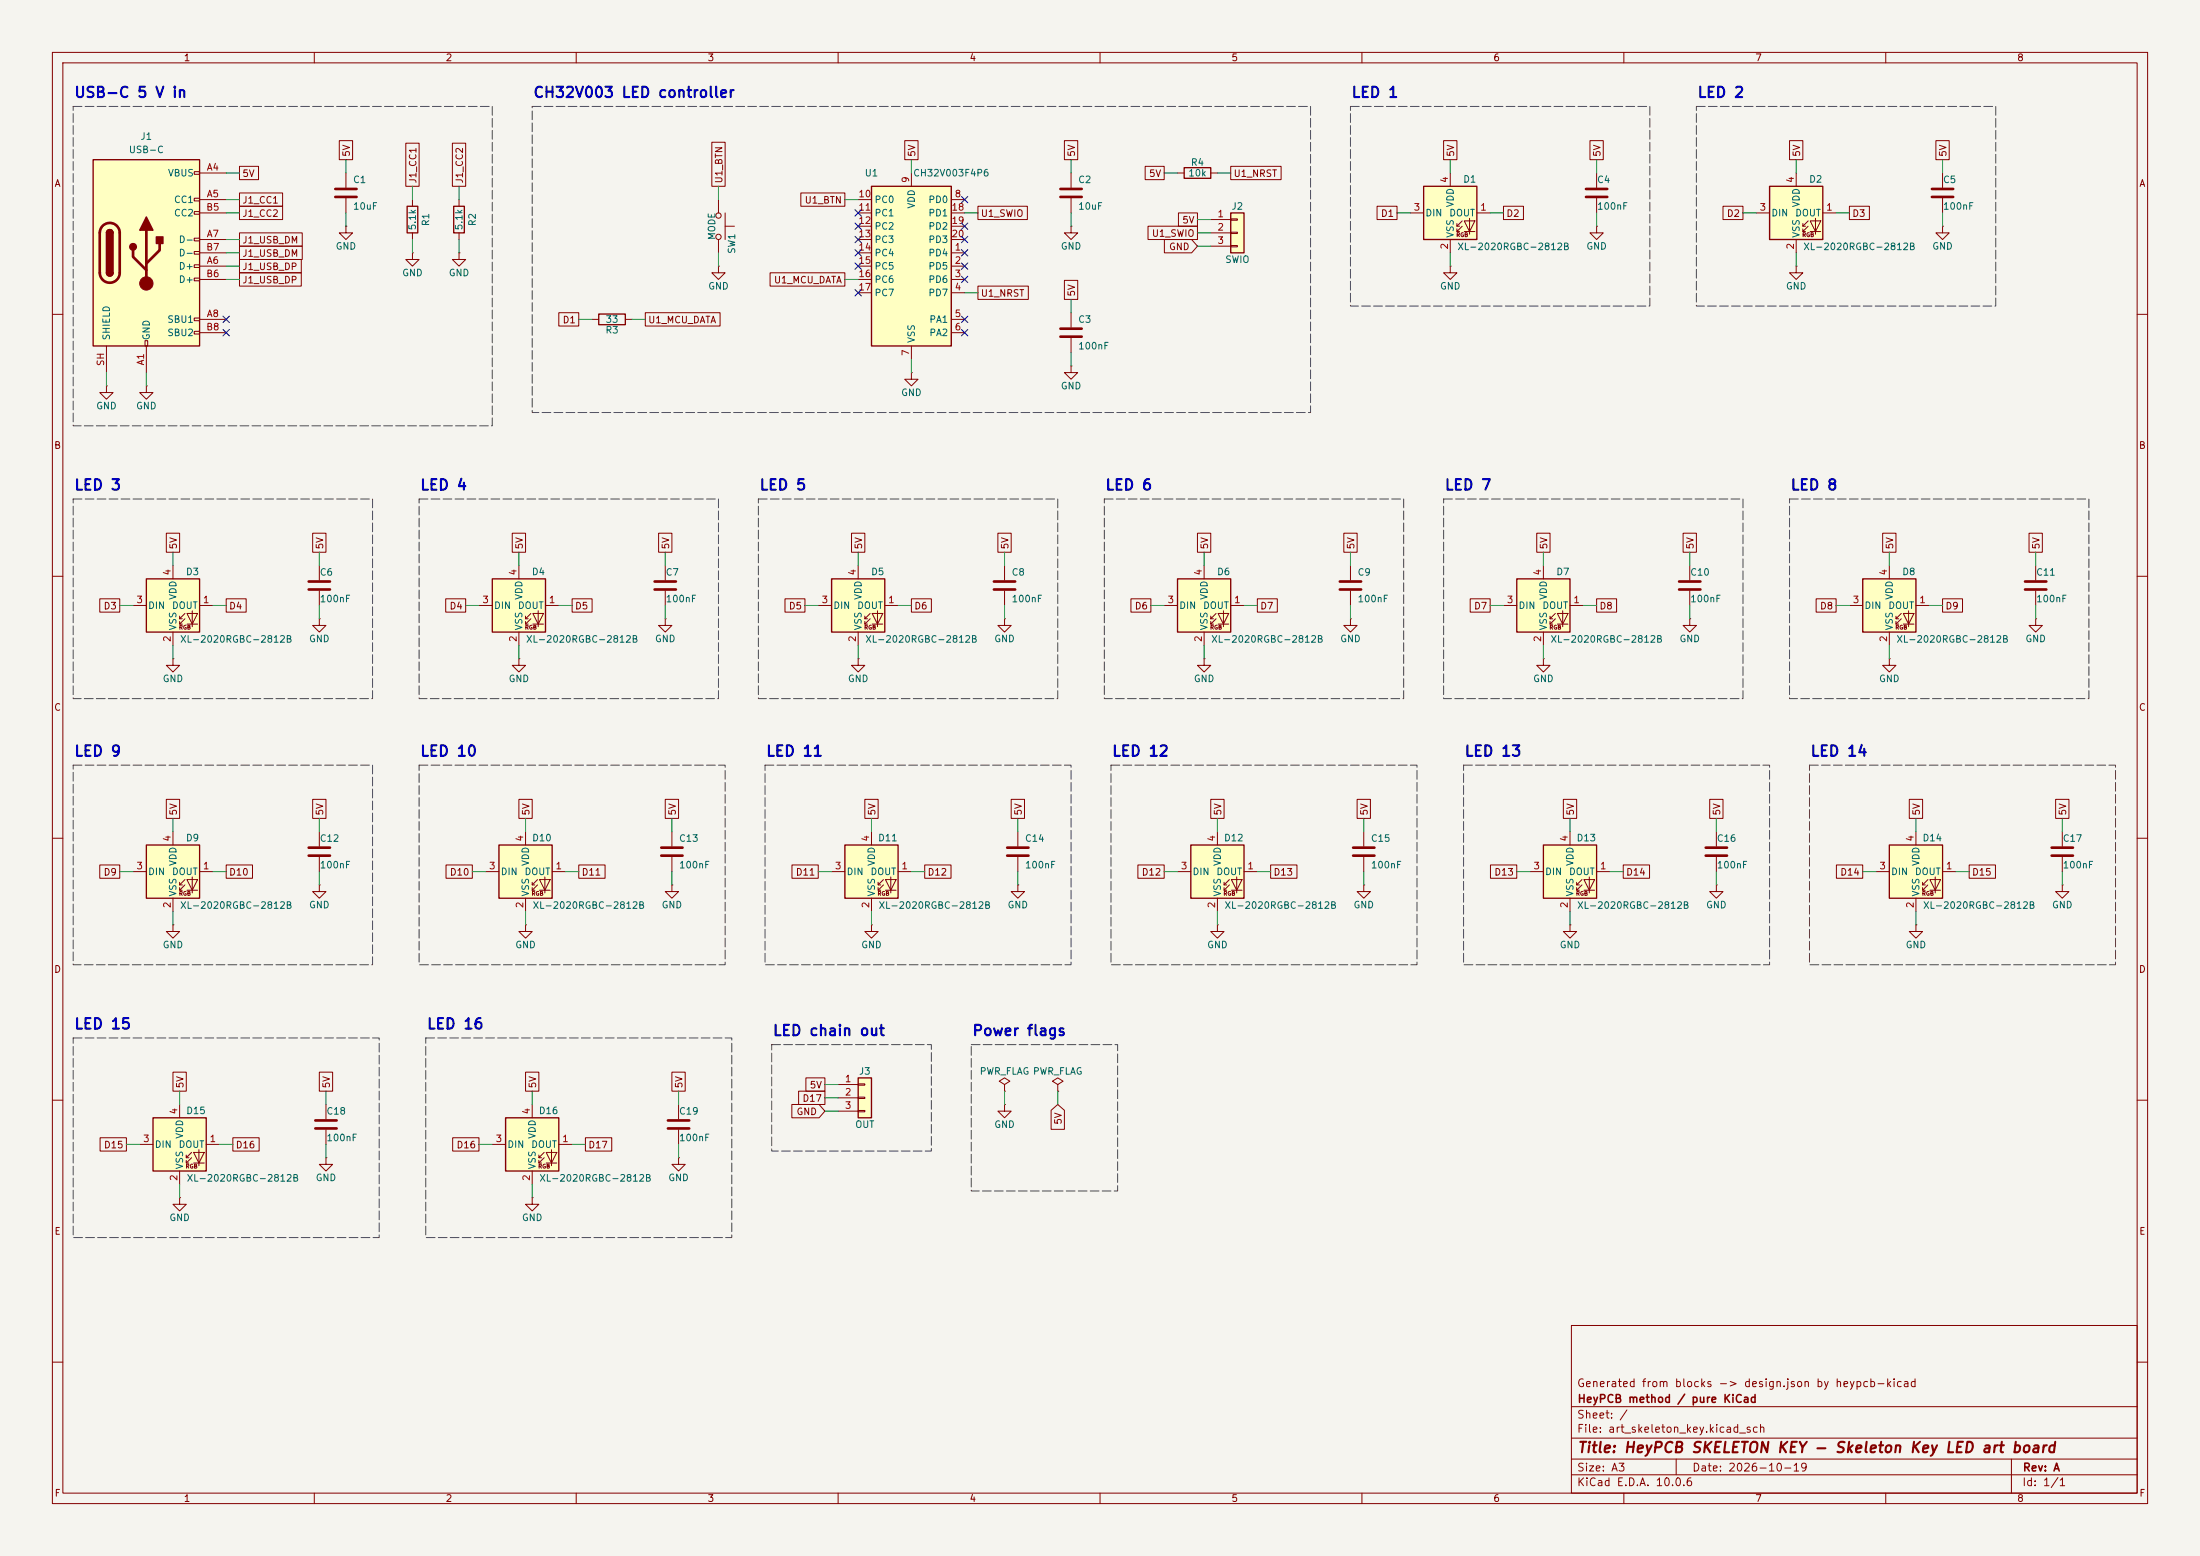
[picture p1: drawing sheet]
<svg xmlns="http://www.w3.org/2000/svg" width="420mm" height="297mm" viewBox="0 0 420 297" stroke-linecap="round" stroke-linejoin="round" font-family="sans-serif">
<path d="M0 0h420v297h-420z" fill="#f5f4ef" stroke="#f5f4ef" stroke-width=".19"/>
<g fill="none" stroke="#840000" stroke-width=".19">
<path d="M10 10h400v277h-400zM12 12h396v273h-396zM60 10v2M110 10v2M160 10v2M210 10v2M260 10v2M310 10v2M360 10v2M10 60h2M408 60h2M10 110h2"/>
<path d="M408 110h2M10 160h2M408 160h2M10 210h2M129.5 210.8v2.8M129.5 215.6v2.8M408 210h2M300 253h108v32h-108zM10 260h2M300 278.5h108M300 274.5h108M300 268.5h108"/>
<path d="M320 278.5v3M384 278.5v6.5M408 260h2M60 285v2M110 285v2M160 285v2M210 285v2M260 285v2M300 281.5h108M310 285v2M360 285v2"/>
</g>
<path d="M127.5 213.9h4.1M127.5 215.4h4.1" fill="none" stroke="#840000" stroke-width=".51"/>
<path d="M161.3 161.3h10.1v10.2h-10.1z" fill="#ffffc2"/>
<g fill="none" stroke="#840000" stroke-width=".19">
<path d="M166.4 158.8v2.5M158.7 166.4h2.6M166.4 171.5v2.5M167.6 168.9h.5M167.6 169.9h.5M168.7 167.9l-1.1 1v-.5M168.7 168.9l-1.1 1v-.5M169 167.9h2.1l-1 2zM169 169.9h2.1M170.1 167.4v3M171.4 166.4h2.6M194.3 168.9v1.3h1.3l-1.3 1.3-1.3-1.3h1.3"/>
<path d="M194.3 168.9h.1"/>
</g>
<path d="M161.3 161.3h10.1v10.2h-10.1z" fill="none" stroke="#840000" stroke-width=".25"/>
<path d="M227.3 161.3h10.2v10.2h-10.2z" fill="#ffffc2"/>
<path d="M232.4 158.8v2.5M224.8 166.4h2.5M232.4 171.5v2.5M233.7 168.9h.5M233.7 169.9h.5M234.7 167.9l-1 1v-.5M234.7 168.9l-1 1v-.5M235.1 167.9h2l-1 2zM235.1 169.9h2M236.1 167.4v3M237.5 166.4h2.5" fill="none" stroke="#840000" stroke-width=".19"/>
<path d="M227.3 161.3h10.2v10.2h-10.2z" fill="none" stroke="#840000" stroke-width=".25"/>
<path d="M29.2 213.4h10.2v10.1h-10.2z" fill="#ffffc2"/>
<path d="M26.7 218.4h2.5M34.3 210.8v2.6M36.6 220l-1 1v-.5M37 220h2l-1 2zM38 219.5v3M39.4 218.4h2.5M34.3 223.5v2.6M35.6 221h.5M35.6 222h.5M36.6 221l-1 1v-.5M37 222h2" fill="none" stroke="#840000" stroke-width=".19"/>
<path d="M29.2 213.4h10.2v10.1h-10.2z" fill="none" stroke="#840000" stroke-width=".25"/>
<path d="M166.4 35.6h15.2v30.4h-15.2z" fill="#ffffc2"/>
<path d="M166.4 35.6h15.2v30.4h-15.2z" fill="none" stroke="#840000" stroke-width=".25"/>
<g fill="none" stroke="#840000" stroke-width=".19">
<path d="M163.8 38.1h2.6M174 33v2.6M181.6 38.1h2.5M204.5 33v2.8M204.5 37.8v2.8M163.8 48.3h2.6M163.8 50.8h2.6M163.8 53.3h2.6M163.8 55.9h2.6M163.8 40.6h2.6M163.8 43.2h2.6M163.8 45.7h2.6"/>
<path d="M181.6 48.3h2.5M181.6 50.8h2.5M181.6 53.3h2.5M181.6 55.9h2.5M181.6 40.6h2.5M181.6 43.2h2.5M181.6 45.7h2.5M174 71.1v1.3h1.3l-1.3 1.3-1.3-1.3h1.3M174 71.1h.1M174 66v2.6M181.6 61h2.5M181.6 63.5h2.5"/>
<path d="M257.8 118.1v1.3h1.3l-1.3 1.3-1.3-1.3h1.3M257.8 118.1h.1M257.8 108v2.7M257.8 112.8v2.8M229.9 125.7v1.3h1.2l-1.2 1.3-1.3-1.3h1.3M229.9 125.7h.1M61 158.8v2.7M260.3 158.8v2.7M33 176.5v1.3h1.3l-1.3 1.3-1.3-1.3h1.3M33 176.5h.1M61 168.9v1.3h1.2l-1.2 1.3-1.3-1.3h1.3M61 168.9h.1"/>
<path d="M61 163.6v2.8M260.3 163.6v2.8M62.2 210.8v2.8M62.2 215.6v2.8M34.3 228.6v1.3h1.3l-1.3 1.2-1.3-1.2h1.3M34.3 228.6h.1M62.2 221v1.2h1.3l-1.3 1.3-1.2-1.3h1.2M62.2 221h.1"/>
</g>
<path d="M202.4 36.1h4.1M202.4 37.6h4.1M255.8 111h4M255.8 112.5h4M58.9 161.8h4.1M58.9 163.3h4.1M258.3 161.8h4.1M258.3 163.3h4.1M60.2 213.9h4.1M60.2 215.4h4.1" fill="none" stroke="#840000" stroke-width=".51"/>
<path d="M224.8 110.5h10.1v10.2h-10.1z" fill="#ffffc2"/>
<path d="M222.2 115.6h2.6M229.9 108v2.5M231.1 118.1h.5M231.1 119.1h.5M232.2 117.1l-1.1 1v-.5M232.2 118.1l-1.1 1v-.5M232.5 117.1h2.1l-1 2zM232.5 119.1h2.1M233.6 116.6v3M234.9 115.6h2.6M229.9 120.7v2.5" fill="none" stroke="#840000" stroke-width=".19"/>
<path d="M224.8 110.5h10.1v10.2h-10.1z" fill="none" stroke="#840000" stroke-width=".25"/>
<path d="M17.8 30.5h20.3v35.5h-20.3z" fill="#ffffc2"/>
<g fill="none" stroke="#840000" stroke-width=".19">
<path d="M37.1 32.8h1v.5h-1zM37.1 37.8h1v.6h-1zM38.1 33h5.1M38.1 38.1h5.1M37.1 40.4h1v.5h-1zM37.1 45.5h1v.5h-1zM37.1 48h1v.5h-1zM37.1 50.5h1v.6h-1zM37.1 53.1h1v.5h-1zM38.1 50.8h5.1M38.1 45.7h5.1M38.1 40.6h5.1"/>
<path d="M38.1 53.3h5.1M38.1 48.3h5.1M204.5 43.2v1.3h1.2l-1.2 1.2-1.3-1.2h1.3M204.5 43.2h.1M204.5 59.7v2.8M20.3 66v5.1M27.7 65h.5v1h-.5zM27.9 66v5.1M37.1 60.7h1v.5h-1zM37.1 63.2h1v.6h-1zM38.1 61h5.1M38.1 63.5h5.1"/>
<path d="M204.5 64.5v2.8"/>
</g>
<path d="M17.8 30.5h20.3v35.5h-20.3zM20.3 44.5a.64 .64 0 0 1 .7-.7 .64 .64 0 0 1 .6 .7M20.3 52.1a.64 .64 0 0 0 .7 .6 .64 .64 0 0 0 .6-.6" fill="none" stroke="#840000" stroke-width=".25"/>
<path d="M19.6 43.1a1.9 1.9 0 0 1 2.1-.4 1.9 1.9 0 0 1 1.2 1.8v7.6a1.91 1.91 0 0 1-1.9 1.9 1.91 1.91 0 0 1-2-1.9l.1-7.8 .1-.6zM25.4 47.8v1.2l2.5 2.6M27.9 43.9v10.2M30.5 46.5v1.3l-2.6 2.5M202.4 62.7h4.1M202.4 64.3h4.1" fill="none" stroke="#840000" stroke-width=".51"/>
<g fill="#840000" stroke="#840000" stroke-width=".25">
<path d="M20.3 44.5h1.3v7.6h-1.3z"/>
<path d="M20.5 44a.64 .64 0 0 1 .7-.1 .64 .64 0 0 1 .4 .6h-1.3z"/>
<path d="M20.3 52.1h1.3a.64 .64 0 0 1-.6 .6 .64 .64 0 0 1-.7-.6z"/>
<path d="M27.9 41.4l1.3 2.5h-2.5z"/>
<path d="M29.8 45.2h1.3v1.3h-1.3z"/>
<circle cx="25.4" cy="47.1" r=".63"/>
</g>
<circle cx="27.9" cy="54.1" r="1.27" fill="#840000" stroke="#840000" stroke-width=".19"/>
<path d="M27.9 161.3h10.2v10.2h-10.2z" fill="#ffffc2"/>
<g fill="none" stroke="#840000" stroke-width=".19">
<path d="M20.3 73.7v1.2h1.3l-1.3 1.3-1.3-1.3h1.3M20.3 73.7h.1M33 158.8v2.5M25.4 166.4h2.5M33 171.5v2.5M34.3 168.9h.5M34.3 169.9h.5M35.3 167.9l-1 1v-.5M35.3 168.9l-1 1v-.5M35.7 167.9h2l-1 2zM35.7 169.9h2M36.7 167.4v3"/>
<path d="M38.1 166.4h2.5"/>
</g>
<path d="M27.9 161.3h10.2v10.2h-10.2z" fill="none" stroke="#840000" stroke-width=".25"/>
<path d="M163.8 205.7h2.6v7.7h-2.6z" fill="#ffffc2"/>
<path d="M163.8 205.7h2.6v7.7h-2.6z" fill="none" stroke="#840000" stroke-width=".25"/>
<g fill="none" stroke="#840000" stroke-width=".19">
<path d="M66 33v2.8M66 37.8v2.8M66 43.2v1.3h1.3l-1.3 1.2-1.2-1.2h1.2M66 43.2h.1M27.9 73.7v1.2h1.3l-1.3 1.3-1.2-1.3h1.2M27.9 73.7h.1M204.5 69.9v1.2h1.2l-1.2 1.3-1.3-1.3h1.3M204.5 69.9h.1M388.6 108v2.7M388.6 112.8v2.8M160 207h3.8M160 209.6h3.8"/>
<path d="M160 212.1h3.8M163.8 206.9h1.3v.2h-1.3zM163.8 209.4h1.3v.3h-1.3zM163.8 212h1.3v.2h-1.3z"/>
</g>
<path d="M64 36.1h4.1M64 37.6h4.1M386.6 111h4.1M386.6 112.5h4.1" fill="none" stroke="#840000" stroke-width=".51"/>
<path d="M360.7 161.3h10.1v10.2h-10.1z" fill="#ffffc2"/>
<g fill="none" stroke="#840000" stroke-width=".19">
<path d="M224.8 33h1.3M231.1 33h1.3M388.6 118.1v1.3h1.3l-1.3 1.3-1.3-1.3h1.3M388.6 118.1h.1M365.8 158.8v2.5M393.7 158.8v2.7M358.1 166.4h2.6M365.8 176.5v1.3h1.2l-1.2 1.3-1.3-1.3h1.3M365.8 176.5h.1M365.8 171.5v2.5M367 168.9h.5M367 169.9h.5"/>
<path d="M368 167.9l-1 1v-.5M368 168.9l-1 1v-.5M368.4 167.9h2.1l-1.1 2zM368.4 169.9h2.1M369.4 167.4v3M370.8 166.4h2.6M393.7 168.9v1.3h1.3l-1.3 1.3-1.3-1.3h1.3M393.7 168.9h.1M393.7 163.6v2.8M191.8 210.8v1.3h1.2l-1.2 1.3-1.3-1.3h1.3M191.8 210.8h.1M201.9 207l1-.6-1-.7-1 .7 1 .6v1.3"/>
<path d="M201.9 208.3h.1"/>
</g>
<path d="M226.1 32h5v2h-5zM360.7 161.3h10.1v10.2h-10.1z" fill="none" stroke="#840000" stroke-width=".25"/>
<path d="M391.7 161.8h4M391.7 163.3h4" fill="none" stroke="#840000" stroke-width=".51"/>
<path d="M234.9 40.6h2.6v7.7h-2.6z" fill="#ffffc2"/>
<path d="M234.9 40.6h2.6v7.7h-2.6z" fill="none" stroke="#840000" stroke-width=".25"/>
<path d="M231.1 41.9h3.8M231.1 44.5h3.8M231.1 47h3.8M234.9 41.8h1.3v.2h-1.3zM234.9 44.3h1.3v.3h-1.3zM234.9 46.9h1.3v.2h-1.3zM360.7 125.7v1.3h1.2l-1.2 1.3-1.3-1.3h1.3M360.7 125.7h.1M191.8 207l1-.6-1-.7-1 .7 1 .6v1.3M191.8 208.3h.1" fill="none" stroke="#840000" stroke-width=".19"/>
<path d="M355.6 110.5h10.2v10.2h-10.2z" fill="#ffffc2"/>
<g fill="none" stroke="#840000" stroke-width=".19">
<path d="M78.7 38.1v1.3M87.6 38.1v1.3M78.7 48.3v1.2h1.3l-1.3 1.3-1.2-1.3h1.2M78.7 48.3h.1M78.7 44.5v1.2M87.6 48.3v1.2h1.3l-1.3 1.3-1.2-1.3h1.2M87.6 48.3h.1M87.6 44.5v1.2M276.9 50.8v1.3h1.2l-1.2 1.2-1.3-1.2h1.3M276.9 50.8h.1M322.6 108v2.7M322.6 112.8v2.8"/>
<path d="M353.1 115.6h2.5M360.7 108v2.5M361.9 118.1h.6M361.9 119.1h.6M363 117.1l-1.1 1v-.5M363 118.1l-1.1 1v-.5M363.3 117.1h2.1l-1 2zM363.3 119.1h2.1M364.4 116.6v3M365.8 115.6h2.5M360.7 120.7v2.5"/>
</g>
<path d="M77.7 39.4h2.1v5.1h-2.1zM86.6 39.4h2v5.1h-2zM355.6 110.5h10.2v10.2h-10.2z" fill="none" stroke="#840000" stroke-width=".25"/>
<path d="M320.5 111h4.1M320.5 112.5h4.1" fill="none" stroke="#840000" stroke-width=".51"/>
<path d="M271.8 35.6h10.1v10.1h-10.1z" fill="#ffffc2"/>
<g fill="none" stroke="#840000" stroke-width=".19">
<path d="M276.9 33v2.6M304.8 33v2.8M304.8 37.8v2.8M269.2 40.6h2.6M276.9 45.7v2.6M278.1 43.2h.5M278.1 44.2h.5M279.1 42.2l-1 1v-.5M279.1 43.2l-1 1v-.5M279.5 42.2h2.1l-1.1 2zM279.5 44.2h2.1M280.5 41.7v3"/>
<path d="M281.9 40.6h2.6M304.8 43.2v1.3h1.3l-1.3 1.2-1.3-1.2h1.3M304.8 43.2h.1"/>
</g>
<path d="M271.8 35.6h10.1v10.1h-10.1z" fill="none" stroke="#840000" stroke-width=".25"/>
<path d="M302.8 36.1h4M302.8 37.6h4" fill="none" stroke="#840000" stroke-width=".51"/>
<path d="M27.9 110.5h10.2v10.2h-10.2z" fill="#ffffc2"/>
<g fill="none" stroke="#840000" stroke-width=".19">
<path d="M25.4 115.6h2.5M33 108v2.5M34.3 118.1h.5M34.3 119.1h.5M35.3 117.1l-1 1v-.5M35.3 118.1l-1 1v-.5M35.7 117.1h2l-1 2zM35.7 119.1h2M36.7 116.6v3M38.1 115.6h2.5M61 118.1v1.3h1.2l-1.2 1.3-1.3-1.3h1.3M61 118.1h.1"/>
<path d="M33 125.7v1.3h1.3l-1.3 1.3-1.3-1.3h1.3M33 125.7h.1M33 120.7v2.5"/>
</g>
<path d="M27.9 110.5h10.2v10.2h-10.2z" fill="none" stroke="#840000" stroke-width=".25"/>
<path d="M94 110.5h10.1v10.2h-10.1z" fill="#ffffc2"/>
<g fill="none" stroke="#840000" stroke-width=".19">
<path d="M91.4 115.6h2.6M99.1 108v2.5M100.3 118.1h.5M100.3 119.1h.5M101.3 117.1l-1 1v-.5M101.3 118.1l-1 1v-.5M101.7 117.1h2.1l-1.1 2zM101.7 119.1h2.1M102.7 116.6v3M104.1 115.6h2.6M322.6 118.1v1.3h1.2l-1.2 1.3-1.3-1.3h1.3M322.6 118.1h.1"/>
<path d="M99.1 120.7v2.5M294.6 125.7v1.3h1.3l-1.3 1.3-1.2-1.3h1.2M294.6 125.7h.1"/>
</g>
<path d="M94 110.5h10.1v10.2h-10.1z" fill="none" stroke="#840000" stroke-width=".25"/>
<path d="M289.6 110.5h10.1v10.2h-10.1z" fill="#ffffc2"/>
<path d="M287 115.6h2.6M294.6 108v2.5M295.9 118.1h.5M295.9 119.1h.5M296.9 117.1l-1 1v-.5M296.9 118.1l-1 1v-.5M297.3 117.1h2l-1 2zM297.3 119.1h2M298.3 116.6v3M299.7 115.6h2.6M294.6 120.7v2.5" fill="none" stroke="#840000" stroke-width=".19"/>
<path d="M289.6 110.5h10.1v10.2h-10.1z" fill="none" stroke="#840000" stroke-width=".25"/>
<path d="M337.8 35.6h10.2v10.1h-10.2z" fill="#ffffc2"/>
<g fill="none" stroke="#840000" stroke-width=".19">
<path d="M342.9 33v2.6M370.8 33v2.8M370.8 37.8v2.8M335.3 40.6h2.5M342.9 50.8v1.3h1.3l-1.3 1.2-1.3-1.2h1.3M342.9 50.8h.1M342.9 45.7v2.6M344.2 43.2h.5M344.2 44.2h.5M345.2 42.2l-1 1v-.5M345.2 43.2l-1 1v-.5M345.6 42.2h2l-1 2z"/>
<path d="M345.6 44.2h2M346.6 41.7v3M348 40.6h2.5M370.8 43.2v1.3h1.3l-1.3 1.2-1.2-1.2h1.2M370.8 43.2h.1M61 108v2.7M61 112.8v2.8M127 118.1v1.3h1.3l-1.3 1.3-1.3-1.3h1.3M127 118.1h.1M127 108v2.7M127 112.8v2.8M99.1 125.7v1.3h1.2l-1.2 1.3-1.3-1.3h1.3"/>
<path d="M99.1 125.7h.1M128.3 158.8v2.7M327.7 158.8v2.7M128.3 163.6v2.8M299.7 176.5v1.3h1.3l-1.3 1.3-1.3-1.3h1.3M299.7 176.5h.1M327.7 163.6v2.8"/>
</g>
<path d="M337.8 35.6h10.2v10.1h-10.2z" fill="none" stroke="#840000" stroke-width=".25"/>
<path d="M368.8 36.1h4.1M368.8 37.6h4.1M58.9 111h4.1M58.9 112.5h4.1M125 111h4M125 112.5h4M126.2 161.8h4.1M126.2 163.3h4.1M325.6 161.8h4.1M325.6 163.3h4.1" fill="none" stroke="#840000" stroke-width=".51"/>
<path d="M95.2 161.3h10.2v10.2h-10.2z" fill="#ffffc2"/>
<g fill="none" stroke="#840000" stroke-width=".19">
<path d="M100.3 158.8v2.5M92.7 166.4h2.5M100.3 176.5v1.3h1.3l-1.3 1.3-1.2-1.3h1.2M100.3 176.5h.1M100.3 171.5v2.5M101.6 168.9h.5M101.6 169.9h.5M102.6 167.9l-1 1v-.5M102.6 168.9l-1 1v-.5M103 167.9h2l-1 2zM103 169.9h2M104 167.4v3"/>
<path d="M105.4 166.4h2.5M128.3 168.9v1.3h1.2l-1.2 1.3-1.3-1.3h1.3M128.3 168.9h.1M327.7 168.9v1.3h1.2l-1.2 1.3-1.3-1.3h1.3M327.7 168.9h.1"/>
</g>
<path d="M95.2 161.3h10.2v10.2h-10.2z" fill="none" stroke="#840000" stroke-width=".25"/>
<path d="M294.6 161.3h10.2v10.2h-10.2z" fill="#ffffc2"/>
<g fill="none" stroke="#840000" stroke-width=".19">
<path d="M137.2 38.1v2.5M137.2 50.8v1.3h1.2l-1.2 1.2-1.3-1.2h1.3M137.2 50.8h.1M137.2 45.7v2.6M138.4 43.2h1.8M138.4 40.6v5.1M194.3 158.8v2.7M299.7 158.8v2.5M194.3 163.6v2.8M292.1 166.4h2.5M299.7 171.5v2.5M301 168.9h.5"/>
<path d="M301 169.9h.5M302 167.9l-1 1v-.5M302 168.9l-1 1v-.5M302.4 167.9h2l-1 2zM302.4 169.9h2M303.4 167.4v3M304.8 166.4h2.5M129.5 221v1.2h1.3l-1.3 1.3-1.2-1.3h1.2M129.5 221h.1"/>
<circle cx="137.2" cy="41.1" r=".51"/>
<circle cx="137.2" cy="45.2" r=".51"/>
</g>
<path d="M294.6 161.3h10.2v10.2h-10.2z" fill="none" stroke="#840000" stroke-width=".25"/>
<path d="M192.3 161.8h4M192.3 163.3h4" fill="none" stroke="#840000" stroke-width=".51"/>
<path d="M158.7 110.5h10.2v10.2h-10.2z" fill="#ffffc2"/>
<g fill="none" stroke="#840000" stroke-width=".19">
<path d="M113 61h1.3M119.4 61h1.2M156.2 115.6h2.5M163.8 108v2.5M165.1 118.1h.5M165.1 119.1h.5M166.1 117.1l-1 1v-.5M166.1 118.1l-1 1v-.5M166.5 117.1h2l-1 2zM166.5 119.1h2M167.5 116.6v3M168.9 115.6h2.5"/>
<path d="M191.8 118.1v1.3h1.2l-1.2 1.3-1.3-1.3h1.3M191.8 118.1h.1M191.8 108v2.7M191.8 112.8v2.8M163.8 125.7v1.3h1.3l-1.3 1.3-1.2-1.3h1.2M163.8 125.7h.1M163.8 120.7v2.5M101.6 228.6v1.3h1.3l-1.3 1.2-1.3-1.2h1.3M101.6 228.6h.1"/>
</g>
<path d="M114.3 59.9h5.1v2.1h-5.1zM158.7 110.5h10.2v10.2h-10.2z" fill="none" stroke="#840000" stroke-width=".25"/>
<path d="M189.7 111h4.1M189.7 112.5h4.1" fill="none" stroke="#840000" stroke-width=".51"/>
<path d="M96.5 213.4h10.2v10.1h-10.2z" fill="#ffffc2"/>
<g fill="none" stroke="#840000" stroke-width=".19">
<path d="M45.7 39.4h8.2v2.5h-8.2zM45.7 36.8h8.2v2.6h-8.2zM45.7 31.7h3.7v2.6h-3.7zM64.8 26.8h2.5v3.7h-2.5zM77.5 27.3h2.5v8.3h-2.5zM86.4 27.3h2.5v8.3h-2.5zM135.9 27.2h2.5v8.4h-2.5zM152.9 36.8h8.4v2.6h-8.4zM172.7 26.8h2.6v3.7h-2.6zM186.7 39.4h9.4v2.5h-9.4zM203.2 26.8h2.5v3.7h-2.5zM218.6 31.7h3.6v2.6h-3.6z"/>
<path d="M234.9 31.7h9.7v2.6h-9.7zM262.9 39.4h3.8v2.5h-3.8zM275.6 26.8h2.5v3.7h-2.5zM287 39.4h3.8v2.5h-3.8zM303.5 26.8h2.6v3.7h-2.6zM328.9 39.4h3.8v2.5h-3.8zM341.6 26.8h2.6v3.7h-2.6zM353.1 39.4h3.8v2.5h-3.8zM369.6 26.8h2.5v3.7h-2.5zM45.7 47h12v2.5h-12zM45.7 52.1h11.8v2.5h-11.8zM45.7 44.4h12v2.6h-12z"/>
<path d="M45.7 49.5h11.8v2.6h-11.8zM106.7 59.7h3.8v2.5h-3.8zM123.2 59.7h14.3v2.5h-14.3zM147 52.1h14.3v2.5h-14.3zM186.7 54.6h9.6v2.6h-9.6zM203.2 53.5h2.5v3.7h-2.5zM219.2 43.2h9.4v2.5h-9.4zM222.3 45.7h5.2l1.1 1.3-1.1 1.3h-5.2zM225 40.6h3.6v2.6h-3.6zM19 114.3h3.9v2.5h-3.9zM31.7 101.8h2.6v3.6h-2.6zM43.2 114.3h3.8v2.5h-3.8z"/>
<path d="M59.7 101.8h2.5v3.6h-2.5zM85.1 114.3h3.8v2.5h-3.8zM97.8 101.8h2.5v3.6h-2.5zM109.2 114.3h3.8v2.5h-3.8zM125.7 101.8h2.6v3.6h-2.6zM149.9 114.3h3.8v2.5h-3.8zM162.6 101.8h2.5v3.6h-2.5zM174 114.3h3.8v2.5h-3.8zM190.5 101.8h2.5v3.6h-2.5zM215.9 114.3h3.8v2.5h-3.8zM228.6 101.8h2.5v3.6h-2.5zM240 114.3h3.8v2.5h-3.8z"/>
<path d="M256.5 101.8h2.6v3.6h-2.6zM280.7 114.3h3.8v2.5h-3.8zM293.4 101.8h2.5v3.6h-2.5zM304.8 114.3h3.8v2.5h-3.8zM321.3 101.8h2.6v3.6h-2.6zM346.7 114.3h3.8v2.5h-3.8zM359.4 101.8h2.6v3.6h-2.6zM370.8 114.3h3.9v2.5h-3.9zM387.3 101.8h2.6v3.6h-2.6zM31.7 152.6h2.6v3.6h-2.6zM59.7 152.6h2.5v3.6h-2.5zM99.1 152.6h2.5v3.6h-2.5z"/>
<path d="M127 152.6h2.5v3.6h-2.5zM165.1 152.6h2.5v3.6h-2.5zM193 152.6h2.6v3.6h-2.6zM231.1 152.6h2.6v3.6h-2.6zM259.1 152.6h2.5v3.6h-2.5zM298.4 152.6h2.6v3.6h-2.6zM326.4 152.6h2.5v3.6h-2.5zM364.5 152.6h2.5v3.6h-2.5zM392.4 152.6h2.6v3.6h-2.6zM19 165.1h3.9v2.5h-3.9zM43.2 165.1h5v2.5h-5zM85.1 165.1h5.1v2.5h-5.1z"/>
<path d="M110.5 165.1h5v2.5h-5zM151.2 165.1h5v2.5h-5zM166.4 176.5v1.3h1.2l-1.2 1.3-1.3-1.3h1.3M166.4 176.5h.1M176.5 165.1h5.1v2.5h-5.1zM217.2 165.1h5v2.5h-5zM232.4 176.5v1.3h1.3l-1.3 1.3-1.3-1.3h1.3M232.4 176.5h.1M242.6 165.1h5v2.5h-5zM260.3 168.9v1.3h1.3l-1.3 1.3-1.2-1.3h1.2M260.3 168.9h.1M284.5 165.1h5.1v2.5h-5.1z"/>
<path d="M309.9 165.1h5v2.5h-5zM350.6 165.1h5v2.5h-5zM375.9 165.1h5v2.5h-5zM19.1 217.2h5v2.5h-5zM33 204.6h2.6v3.7h-2.6zM44.4 217.2h5.1v2.5h-5.1zM61 204.6h2.5v3.7h-2.5zM86.4 217.2h5v2.5h-5zM94 218.4h2.5M100.3 204.6h2.6v3.7h-2.6zM101.6 210.8v2.6M103.9 220l-1 1v-.5"/>
<path d="M104.3 220h2l-1 2zM105.3 219.5v3M106.7 218.4h2.5M111.8 217.2h5v2.5h-5zM128.3 204.6h2.5v3.7h-2.5zM151.2 210.8h5.2l1.1 1.3-1.1 1.3h-5.2zM152.5 208.3h5v2.5h-5zM153.8 205.7h3.7v2.6h-3.7zM200.7 211.9l1.2-1.1 1.3 1.1v3.7h-2.5zM101.6 223.5v2.6M102.9 221h.5M102.9 222h.5"/>
<path d="M103.9 221l-1 1v-.5M104.3 222h2"/>
</g>
<path d="M96.5 213.4h10.2v10.1h-10.2z" fill="none" stroke="#840000" stroke-width=".25"/>
<g fill="none" stroke="#009600" stroke-width=".19">
<path d="M43.2 33h2.5M43.2 38.1h2.5M66 30.5v2.5M78.7 35.6v2.5M87.6 35.6v2.5M137.2 35.6v2.5M161.3 38.1h2.5M174 30.5v2.5M204.5 30.5v2.5M222.2 33h2.6M232.4 33h2.5M276.9 30.5v2.5"/>
<path d="M304.8 30.5v2.5M342.9 30.5v2.5M370.8 30.5v2.5M43.2 40.6h2.5M43.2 50.8h2.5M43.2 53.3h2.5M43.2 45.7h2.5M43.2 48.3h2.5M66 40.6v2.6M78.7 45.7v2.6M87.6 45.7v2.6M137.2 48.3v2.5"/>
<path d="M161.3 53.3h2.5M184.1 40.6h2.6M184.1 55.9h2.6M204.5 40.6v2.6M204.5 57.2v2.5M228.6 44.5h2.5M228.6 47h2.5M228.6 41.9h2.5M266.7 40.6h2.5M276.9 48.3v2.5M284.5 40.6h2.5M304.8 40.6v2.6"/>
<path d="M332.7 40.6h2.6M342.9 48.3v2.5M350.5 40.6h2.6M370.8 40.6v2.6M20.3 71.1v2.6M27.9 71.1v2.6M110.5 61h2.5M120.6 61h2.6M174 68.6v2.5M204.5 67.3v2.6M22.9 115.6h2.5M33 105.4v2.6"/>
<path d="M40.6 115.6h2.6M61 105.4v2.6M61 115.6v2.5M88.9 115.6h2.5M99.1 105.4v2.6M106.7 115.6h2.5M127 105.4v2.6M127 115.6v2.5M153.7 115.6h2.5M163.8 105.4v2.6M171.4 115.6h2.6M191.8 105.4v2.6"/>
<path d="M191.8 115.6v2.5M219.7 115.6h2.5M229.9 105.4v2.6M237.5 115.6h2.5M257.8 105.4v2.6M257.8 115.6v2.5M284.5 115.6h2.5M294.6 105.4v2.6M302.3 115.6h2.5M322.6 105.4v2.6M322.6 115.6v2.5M350.5 115.6h2.6"/>
<path d="M360.7 105.4v2.6M368.3 115.6h2.5M388.6 105.4v2.6M388.6 115.6v2.5M33 123.2v2.5M99.1 123.2v2.5M163.8 123.2v2.5M229.9 123.2v2.5M294.6 123.2v2.5M360.7 123.2v2.5M33 156.2v2.6M61 156.2v2.6"/>
<path d="M100.3 156.2v2.6M128.3 156.2v2.6M166.4 156.2v2.6M194.3 156.2v2.6M232.4 156.2v2.6M260.3 156.2v2.6M299.7 156.2v2.6M327.7 156.2v2.6M365.8 156.2v2.6M393.7 156.2v2.6M22.9 166.4h2.5M33 174v2.5"/>
<path d="M40.6 166.4h2.6M61 166.4v2.5M90.2 166.4h2.5M100.3 174v2.5M107.9 166.4h2.6M128.3 166.4v2.5M156.2 166.4h2.5M166.4 174v2.5M174 166.4h2.5M194.3 166.4v2.5M222.2 166.4h2.6M232.4 174v2.5"/>
<path d="M240 166.4h2.6M260.3 166.4v2.5M289.6 166.4h2.5M299.7 174v2.5M307.3 166.4h2.6M327.7 166.4v2.5M355.6 166.4h2.5M365.8 174v2.5M373.4 166.4h2.5M393.7 166.4v2.5M24.1 218.4h2.6M34.3 208.3v2.5"/>
<path d="M41.9 218.4h2.5M62.2 208.3v2.5M62.2 218.4v2.6M91.4 218.4h2.6M101.6 208.3v2.5M109.2 218.4h2.6M129.5 208.3v2.5M129.5 218.4v2.6M157.5 212.1h2.5M157.5 209.6h2.5M157.5 207h2.5M191.8 208.3v2.5"/>
<path d="M201.9 208.3v2.5M34.3 226.1v2.5M101.6 226.1v2.5"/>
</g>
<g fill="none" stroke="#000084" stroke-width=".19">
<path d="M183.5 37.5l1.3 1.2M184.8 37.5l-1.3 1.2M163.2 47.7l1.2 1.2M163.2 40l1.2 1.2M163.2 50.2l1.2 1.2M163.2 42.6l1.2 1.2M163.2 45.1l1.2 1.2M163.2 55.3l1.2 1.2M164.4 47.7l-1.2 1.2M164.4 40l-1.2 1.2M164.4 50.2l-1.2 1.2M164.4 42.6l-1.2 1.2"/>
<path d="M164.4 45.1l-1.2 1.2M164.4 55.3l-1.2 1.2M183.5 52.7l1.3 1.2M183.5 42.6l1.3 1.2M183.5 45.1l1.3 1.2M183.5 50.2l1.3 1.2M183.5 47.7l1.3 1.2M184.8 52.7l-1.3 1.2M184.8 42.6l-1.3 1.2M184.8 45.1l-1.3 1.2M184.8 50.2l-1.3 1.2M184.8 47.7l-1.3 1.2"/>
<path d="M42.6 62.9l1.2 1.2M42.6 60.4l1.2 1.2M43.8 62.9l-1.2 1.2M43.8 60.4l-1.2 1.2M183.5 62.9l1.3 1.2M183.5 60.4l1.3 1.2M184.8 62.9l-1.3 1.2M184.8 60.4l-1.3 1.2"/>
</g>
<g fill="none" stroke="#484848" stroke-width=".19" stroke-dasharray="1.7 .6">
<path d="M14 20.3h80v61h-80zM101.6 20.3h148.6v58.4h-148.6zM257.8 20.3h57.2v38.1h-57.2zM323.8 20.3h57.2v38.1h-57.2zM14 95.3h57.1v38.1h-57.1zM80 95.3h57.2v38.1h-57.2zM144.8 95.3h57.1v38.1h-57.1zM210.8 95.3h57.2v38.1h-57.2zM275.6 95.3h57.1v38.1h-57.1zM341.6 95.3h57.2v38.1h-57.2zM14 146.1h57.1v38.1h-57.1zM80 146.1h58.4v38.1h-58.4z"/>
<path d="M146 146.1h58.5v38.1h-58.5zM212.1 146.1h58.4v38.1h-58.4zM279.4 146.1h58.4v38.1h-58.4zM345.4 146.1h58.5v38.1h-58.5zM14 198.1h58.4v38.1h-58.4zM81.3 198.1h58.4v38.1h-58.4zM147.3 199.4h30.5v20.3h-30.5zM185.4 199.4h28v27.9h-28z"/>
</g>
<g font-size="2" fill="#0000c2">
<text x="14" y="19.1">USB-C 5 V in</text>
<text x="101.7" y="19.1">CH32V003 LED controller</text>
<text x="257.9" y="19.1">LED 1</text>
<text x="323.9" y="19.1">LED 2</text>
<text x="14" y="94.1">LED 3</text>
<text x="80.1" y="94.1">LED 4</text>
<text x="144.8" y="94.1">LED 5</text>
<text x="210.9" y="94.1">LED 6</text>
<text x="275.7" y="94.1">LED 7</text>
<text x="341.7" y="94.1">LED 8</text>
<text x="14" y="144.9">LED 9</text>
<text x="80.1" y="144.9">LED 10</text>
<text x="146.1" y="144.9">LED 11</text>
<text x="212.2" y="144.9">LED 12</text>
<text x="279.5" y="144.9">LED 13</text>
<text x="345.5" y="144.9">LED 14</text>
<text x="14" y="196.9">LED 15</text>
<text x="81.3" y="196.9">LED 16</text>
<text x="147.4" y="198.2">LED chain out</text>
<text x="185.5" y="198.2">Power flags</text>
</g>
<text font-size="2" fill="#840000" x="301" y="277.8">Title: HeyPCB SKELETON KEY - Skeleton Key LED art board</text>
<g font-size="1.5" fill="#840000">
<text x="300.9" y="265.1">Generated from blocks -&gt; design.json by heypcb-kicad</text>
<text x="301" y="268.1">HeyPCB method / pure KiCad</text>
<text x="300.9" y="273.8">File: art_skeleton_key.kicad_sch</text>
<text x="300.9" y="271.1">Sheet: /</text>
<text x="300.9" y="281.2">Size: A3</text>
<text x="322.9" y="281.2">Date: 2026-10-19</text>
<text x="386" y="281.2">Rev: A</text>
<text x="300.9" y="284">KiCad E.D.A. 10.0.6</text>
<text x="385.9" y="284">Id: 1/1</text>
</g>
<g font-size="1.3" fill="#840000">
<text x="35" y="12">1</text>
<text x="85" y="12">2</text>
<text x="135" y="12">3</text>
<text x="185" y="12">4</text>
<text x="235" y="12">5</text>
<text x="285" y="12">6</text>
<text x="335" y="12">7</text>
<text x="385" y="12">8</text>
<text x="10.3" y="36">A</text>
<text x="46.2" y="34.1">5V</text>
<text x="67.1" y="30" transform="rotate(-90 67.1 30)">5V</text>
<text x="79.8" y="35.1" transform="rotate(-90 79.8 35.1)">J1_CC1</text>
<text x="88.7" y="35.1" transform="rotate(-90 88.7 35.1)">J1_CC2</text>
<text x="138.2" y="35.1" transform="rotate(-90 138.2 35.1)">U1_BTN</text>
<text x="175" y="30" transform="rotate(-90 175 30)">5V</text>
<text x="205.5" y="30" transform="rotate(-90 205.5 30)">5V</text>
<text x="219.2" y="34.1">5V</text>
<text x="235.4" y="34.1">U1_NRST</text>
<text x="277.9" y="30" transform="rotate(-90 277.9 30)">5V</text>
<text x="305.9" y="30" transform="rotate(-90 305.9 30)">5V</text>
<text x="344" y="30" transform="rotate(-90 344 30)">5V</text>
<text x="371.9" y="30" transform="rotate(-90 371.9 30)">5V</text>
<text x="408.3" y="36">A</text>
<text x="46.2" y="41.7">J1_CC2</text>
<text x="46.2" y="39.2">J1_CC1</text>
<text x="153.5" y="39.2">U1_BTN</text>
<text x="187.1" y="41.7">U1_SWIO</text>
<text x="263.5" y="41.7">D1</text>
<text x="287.5" y="41.7">D2</text>
<text x="329.6" y="41.7">D2</text>
<text x="353.5" y="41.7">D3</text>
<text x="46.2" y="46.8">J1_USB_DM</text>
<text x="219.8" y="45.5">U1_SWIO</text>
<text x="225.6" y="43">5V</text>
<text x="46.2" y="49.3">J1_USB_DM</text>
<text x="46.2" y="51.9">J1_USB_DP</text>
<text x="223.1" y="48">GND</text>
<text x="46.2" y="54.4">J1_USB_DP</text>
<text x="147.6" y="54.4">U1_MCU_DATA</text>
<text x="187.1" y="56.9">U1_NRST</text>
<text x="205.5" y="56.7" transform="rotate(-90 205.5 56.7)">5V</text>
<text x="107.3" y="62">D1</text>
<text x="123.6" y="62">U1_MCU_DATA</text>
<text x="10.2" y="86">B</text>
<text x="408.2" y="86">B</text>
<text x="34.1" y="105" transform="rotate(-90 34.1 105)">5V</text>
<text x="62" y="105" transform="rotate(-90 62 105)">5V</text>
<text x="100.1" y="105" transform="rotate(-90 100.1 105)">5V</text>
<text x="128.1" y="105" transform="rotate(-90 128.1 105)">5V</text>
<text x="164.9" y="105" transform="rotate(-90 164.9 105)">5V</text>
<text x="192.8" y="105" transform="rotate(-90 192.8 105)">5V</text>
<text x="230.9" y="105" transform="rotate(-90 230.9 105)">5V</text>
<text x="258.9" y="105" transform="rotate(-90 258.9 105)">5V</text>
<text x="295.7" y="105" transform="rotate(-90 295.7 105)">5V</text>
<text x="323.6" y="105" transform="rotate(-90 323.6 105)">5V</text>
<text x="361.7" y="105" transform="rotate(-90 361.7 105)">5V</text>
<text x="389.7" y="105" transform="rotate(-90 389.7 105)">5V</text>
<text x="19.7" y="116.6">D3</text>
<text x="43.6" y="116.6">D4</text>
<text x="85.7" y="116.6">D4</text>
<text x="109.7" y="116.6">D5</text>
<text x="150.5" y="116.6">D5</text>
<text x="174.4" y="116.6">D6</text>
<text x="216.5" y="116.6">D6</text>
<text x="240.5" y="116.6">D7</text>
<text x="281.3" y="116.6">D7</text>
<text x="305.2" y="116.6">D8</text>
<text x="347.3" y="116.6">D8</text>
<text x="371.3" y="116.6">D9</text>
<text x="10.2" y="136">C</text>
<text x="408.2" y="136">C</text>
<text x="34.1" y="155.8" transform="rotate(-90 34.1 155.8)">5V</text>
<text x="62" y="155.8" transform="rotate(-90 62 155.8)">5V</text>
<text x="101.4" y="155.8" transform="rotate(-90 101.4 155.8)">5V</text>
<text x="129.3" y="155.8" transform="rotate(-90 129.3 155.8)">5V</text>
<text x="167.4" y="155.8" transform="rotate(-90 167.4 155.8)">5V</text>
<text x="195.4" y="155.8" transform="rotate(-90 195.4 155.8)">5V</text>
<text x="233.5" y="155.8" transform="rotate(-90 233.5 155.8)">5V</text>
<text x="261.4" y="155.8" transform="rotate(-90 261.4 155.8)">5V</text>
<text x="300.8" y="155.8" transform="rotate(-90 300.8 155.8)">5V</text>
<text x="328.7" y="155.8" transform="rotate(-90 328.7 155.8)">5V</text>
<text x="366.8" y="155.8" transform="rotate(-90 366.8 155.8)">5V</text>
<text x="394.8" y="155.8" transform="rotate(-90 394.8 155.8)">5V</text>
<text x="19.7" y="167.4">D9</text>
<text x="43.6" y="167.4">D10</text>
<text x="85.8" y="167.4">D10</text>
<text x="110.9" y="167.4">D11</text>
<text x="151.8" y="167.4">D11</text>
<text x="177" y="167.4">D12</text>
<text x="217.9" y="167.4">D12</text>
<text x="243" y="167.4">D13</text>
<text x="285.2" y="167.4">D13</text>
<text x="310.3" y="167.4">D14</text>
<text x="351.2" y="167.4">D14</text>
<text x="376.4" y="167.4">D15</text>
<text x="10.2" y="186">D</text>
<text x="408.2" y="186">D</text>
<text x="35.3" y="207.8" transform="rotate(-90 35.3 207.8)">5V</text>
<text x="63.3" y="207.8" transform="rotate(-90 63.3 207.8)">5V</text>
<text x="102.7" y="207.8" transform="rotate(-90 102.7 207.8)">5V</text>
<text x="130.6" y="207.8" transform="rotate(-90 130.6 207.8)">5V</text>
<text x="154.5" y="208.1">5V</text>
<text x="152" y="213.1">GND</text>
<text x="153.1" y="210.6">D17</text>
<text x="203" y="214.8" transform="rotate(-90 203 214.8)">5V</text>
<text x="19.7" y="219.5">D15</text>
<text x="44.9" y="219.5">D16</text>
<text x="87" y="219.5">D16</text>
<text x="112.2" y="219.5">D17</text>
<text x="10.3" y="236">E</text>
<text x="408.3" y="236">E</text>
<text x="10.3" y="286">F</text>
<text x="35" y="287">1</text>
<text x="85" y="287">2</text>
<text x="135" y="287">3</text>
<text x="185" y="287">4</text>
<text x="235" y="287">5</text>
<text x="285" y="287">6</text>
<text x="335" y="287">7</text>
<text x="385" y="287">8</text>
<text x="408.3" y="286">F</text>
</g>
<g font-size="1.3" fill="#006464">
<text x="24.5" y="29.5">USB-C</text>
<text x="26.7" y="27">J1</text>
<text x="32" y="34">VBUS</text>
<text x="67.3" y="35.3">C1</text>
<text x="165" y="34">U1</text>
<text x="174.2" y="34">CH32V003F4P6</text>
<text x="205.7" y="35.3">C2</text>
<text x="226.7" y="34">10k</text>
<text x="227.2" y="32">R4</text>
<text x="279.2" y="35.2">D1</text>
<text x="304.8" y="35.3">C4</text>
<text x="345.3" y="35.2">D2</text>
<text x="370.8" y="35.3">C5</text>
<text x="33.1" y="39.1">CC1</text>
<text x="33.1" y="41.6">CC2</text>
<text x="67.3" y="40.3">10uF</text>
<text x="166.9" y="39.1">PC0</text>
<text x="166.9" y="41.6">PC1</text>
<text x="175" y="39.9" transform="rotate(-90 175 39.9)">VDD</text>
<text x="177.1" y="39.1">PD0</text>
<text x="177.1" y="41.6">PD1</text>
<text x="205.7" y="40.3">10uF</text>
<text x="235" y="40.3">J2</text>
<text x="272" y="41.6">DIN</text>
<text x="276.6" y="41.6">DOUT</text>
<text x="277.8" y="39.7" transform="rotate(-90 277.8 39.7)">VDD</text>
<text x="304.8" y="40.3">100nF</text>
<text x="338" y="41.6">DIN</text>
<text x="342.6" y="41.6">DOUT</text>
<text x="343.9" y="39.7" transform="rotate(-90 343.9 39.7)">VDD</text>
<text x="370.8" y="40.3">100nF</text>
<text x="34" y="46.7">D-</text>
<text x="64" y="48">GND</text>
<text x="79.7" y="44.1" transform="rotate(-90 79.7 44.1)">5.1k</text>
<text x="82.2" y="43.3" transform="rotate(-90 82.2 43.3)">R1</text>
<text x="88.6" y="44.1" transform="rotate(-90 88.6 44.1)">5.1k</text>
<text x="91.1" y="43.3" transform="rotate(-90 91.1 43.3)">R2</text>
<text x="136.9" y="45.9" transform="rotate(-90 136.9 45.9)">MODE</text>
<text x="166.9" y="44.1">PC2</text>
<text x="166.9" y="46.7">PC3</text>
<text x="177.1" y="44.1">PD2</text>
<text x="177.1" y="46.7">PD3</text>
<text x="202.4" y="48">GND</text>
<text x="277.8" y="45.5" transform="rotate(-90 277.8 45.5)">VSS</text>
<text x="302.7" y="48">GND</text>
<text x="343.9" y="45.5" transform="rotate(-90 343.9 45.5)">VSS</text>
<text x="368.8" y="48">GND</text>
<text x="34" y="51.8">D+</text>
<text x="34" y="49.2">D-</text>
<text x="76.7" y="53">GND</text>
<text x="85.6" y="53">GND</text>
<text x="140.7" y="48.6" transform="rotate(-90 140.7 48.6)">SW1</text>
<text x="166.9" y="49.2">PC4</text>
<text x="166.9" y="51.8">PC5</text>
<text x="177.1" y="49.2">PD4</text>
<text x="177.1" y="51.8">PD5</text>
<text x="233.8" y="50.5">SWIO</text>
<text x="278.1" y="48">XL-2020RGBC-2812B</text>
<text x="344.2" y="48">XL-2020RGBC-2812B</text>
<text x="34" y="54.3">D+</text>
<text x="135.1" y="55.6">GND</text>
<text x="166.9" y="54.3">PC6</text>
<text x="166.9" y="56.8">PC7</text>
<text x="177.1" y="54.3">PD6</text>
<text x="177.1" y="56.8">PD7</text>
<text x="274.8" y="55.6">GND</text>
<text x="340.8" y="55.6">GND</text>
<text x="21.3" y="65.1" transform="rotate(-90 21.3 65.1)">SHIELD</text>
<text x="28.9" y="65.1" transform="rotate(-90 28.9 65.1)">GND</text>
<text x="31.8" y="61.9">SBU1</text>
<text x="31.8" y="64.5">SBU2</text>
<text x="115.5" y="64">R3</text>
<text x="115.5" y="61.9">33</text>
<text x="175" y="65.6" transform="rotate(-90 175 65.6)">VSS</text>
<text x="177.3" y="61.9">PA1</text>
<text x="177.3" y="64.5">PA2</text>
<text x="205.7" y="61.9">C3</text>
<text x="205.7" y="67">100nF</text>
<text x="171.9" y="75.9">GND</text>
<text x="202.4" y="74.6">GND</text>
<text x="18.3" y="78.4">GND</text>
<text x="25.9" y="78.4">GND</text>
<text x="35.4" y="110.1">D3</text>
<text x="60.9" y="110.2">C6</text>
<text x="101.4" y="110.1">D4</text>
<text x="127" y="110.2">C7</text>
<text x="166.2" y="110.1">D5</text>
<text x="193" y="110.2">C8</text>
<text x="232.2" y="110.1">D6</text>
<text x="259.1" y="110.2">C9</text>
<text x="297" y="110.1">D7</text>
<text x="322.6" y="110.2">C10</text>
<text x="363" y="110.1">D8</text>
<text x="388.6" y="110.2">C11</text>
<text x="28.2" y="116.5">DIN</text>
<text x="32.7" y="116.5">DOUT</text>
<text x="34" y="114.6" transform="rotate(-90 34 114.6)">VDD</text>
<text x="60.9" y="115.3">100nF</text>
<text x="94.2" y="116.5">DIN</text>
<text x="98.8" y="116.5">DOUT</text>
<text x="100" y="114.6" transform="rotate(-90 100 114.6)">VDD</text>
<text x="127" y="115.3">100nF</text>
<text x="159" y="116.5">DIN</text>
<text x="163.5" y="116.5">DOUT</text>
<text x="164.8" y="114.6" transform="rotate(-90 164.8 114.6)">VDD</text>
<text x="193" y="115.3">100nF</text>
<text x="225" y="116.5">DIN</text>
<text x="229.6" y="116.5">DOUT</text>
<text x="230.8" y="114.6" transform="rotate(-90 230.8 114.6)">VDD</text>
<text x="259.1" y="115.3">100nF</text>
<text x="289.8" y="116.5">DIN</text>
<text x="294.3" y="116.5">DOUT</text>
<text x="295.6" y="114.6" transform="rotate(-90 295.6 114.6)">VDD</text>
<text x="322.6" y="115.3">100nF</text>
<text x="355.8" y="116.5">DIN</text>
<text x="360.4" y="116.5">DOUT</text>
<text x="361.6" y="114.6" transform="rotate(-90 361.6 114.6)">VDD</text>
<text x="388.6" y="115.3">100nF</text>
<text x="34" y="120.4" transform="rotate(-90 34 120.4)">VSS</text>
<text x="34.3" y="123">XL-2020RGBC-2812B</text>
<text x="58.9" y="122.9">GND</text>
<text x="100" y="120.4" transform="rotate(-90 100 120.4)">VSS</text>
<text x="100.3" y="123">XL-2020RGBC-2812B</text>
<text x="124.9" y="122.9">GND</text>
<text x="164.8" y="120.4" transform="rotate(-90 164.8 120.4)">VSS</text>
<text x="165.1" y="123">XL-2020RGBC-2812B</text>
<text x="189.7" y="122.9">GND</text>
<text x="230.8" y="120.4" transform="rotate(-90 230.8 120.4)">VSS</text>
<text x="231.1" y="123">XL-2020RGBC-2812B</text>
<text x="255.7" y="122.9">GND</text>
<text x="295.6" y="120.4" transform="rotate(-90 295.6 120.4)">VSS</text>
<text x="295.9" y="123">XL-2020RGBC-2812B</text>
<text x="320.5" y="122.9">GND</text>
<text x="361.6" y="120.4" transform="rotate(-90 361.6 120.4)">VSS</text>
<text x="361.9" y="123">XL-2020RGBC-2812B</text>
<text x="386.6" y="122.9">GND</text>
<text x="31" y="130.5">GND</text>
<text x="97" y="130.5">GND</text>
<text x="161.8" y="130.5">GND</text>
<text x="227.8" y="130.5">GND</text>
<text x="292.6" y="130.5">GND</text>
<text x="358.6" y="130.5">GND</text>
<text x="35.4" y="160.9">D9</text>
<text x="60.9" y="161">C12</text>
<text x="101.5" y="160.9">D10</text>
<text x="129.5" y="161">C13</text>
<text x="167.5" y="160.9">D11</text>
<text x="195.6" y="161">C14</text>
<text x="233.6" y="160.9">D12</text>
<text x="261.6" y="161">C15</text>
<text x="300.9" y="160.9">D13</text>
<text x="327.6" y="161">C16</text>
<text x="366.9" y="160.9">D14</text>
<text x="393.7" y="161">C17</text>
<text x="28.2" y="167.3">DIN</text>
<text x="32.7" y="167.3">DOUT</text>
<text x="34" y="165.4" transform="rotate(-90 34 165.4)">VDD</text>
<text x="60.9" y="166.1">100nF</text>
<text x="95.5" y="167.3">DIN</text>
<text x="100" y="167.3">DOUT</text>
<text x="101.3" y="165.4" transform="rotate(-90 101.3 165.4)">VDD</text>
<text x="129.5" y="166.1">100nF</text>
<text x="161.5" y="167.3">DIN</text>
<text x="166.1" y="167.3">DOUT</text>
<text x="167.3" y="165.4" transform="rotate(-90 167.3 165.4)">VDD</text>
<text x="195.6" y="166.1">100nF</text>
<text x="227.6" y="167.3">DIN</text>
<text x="232.1" y="167.3">DOUT</text>
<text x="233.4" y="165.4" transform="rotate(-90 233.4 165.4)">VDD</text>
<text x="261.6" y="166.1">100nF</text>
<text x="294.9" y="167.3">DIN</text>
<text x="299.4" y="167.3">DOUT</text>
<text x="300.7" y="165.4" transform="rotate(-90 300.7 165.4)">VDD</text>
<text x="327.6" y="166.1">100nF</text>
<text x="360.9" y="167.3">DIN</text>
<text x="365.5" y="167.3">DOUT</text>
<text x="366.7" y="165.4" transform="rotate(-90 366.7 165.4)">VDD</text>
<text x="393.7" y="166.1">100nF</text>
<text x="34" y="171.2" transform="rotate(-90 34 171.2)">VSS</text>
<text x="34.3" y="173.8">XL-2020RGBC-2812B</text>
<text x="58.9" y="173.7">GND</text>
<text x="101.3" y="171.2" transform="rotate(-90 101.3 171.2)">VSS</text>
<text x="101.6" y="173.8">XL-2020RGBC-2812B</text>
<text x="126.2" y="173.7">GND</text>
<text x="167.3" y="171.2" transform="rotate(-90 167.3 171.2)">VSS</text>
<text x="167.6" y="173.8">XL-2020RGBC-2812B</text>
<text x="192.2" y="173.7">GND</text>
<text x="233.4" y="171.2" transform="rotate(-90 233.4 171.2)">VSS</text>
<text x="233.7" y="173.8">XL-2020RGBC-2812B</text>
<text x="258.3" y="173.7">GND</text>
<text x="300.7" y="171.2" transform="rotate(-90 300.7 171.2)">VSS</text>
<text x="301" y="173.8">XL-2020RGBC-2812B</text>
<text x="325.6" y="173.7">GND</text>
<text x="366.7" y="171.2" transform="rotate(-90 366.7 171.2)">VSS</text>
<text x="367" y="173.8">XL-2020RGBC-2812B</text>
<text x="391.6" y="173.7">GND</text>
<text x="31" y="181.3">GND</text>
<text x="98.3" y="181.3">GND</text>
<text x="164.3" y="181.3">GND</text>
<text x="230.3" y="181.3">GND</text>
<text x="297.7" y="181.3">GND</text>
<text x="363.7" y="181.3">GND</text>
<text x="163.9" y="205.4">J3</text>
<text x="186.9" y="205.4">PWR_FLAG PWR_FLAG</text>
<text x="35.4" y="213">D15</text>
<text x="62.2" y="213.1">C18</text>
<text x="102.8" y="213">D16</text>
<text x="129.5" y="213.1">C19</text>
<text x="163.2" y="215.6">OUT</text>
<text x="189.7" y="215.6">GND</text>
<text x="29.4" y="219.4">DIN</text>
<text x="34" y="219.4">DOUT</text>
<text x="35.3" y="217.5" transform="rotate(-90 35.3 217.5)">VDD</text>
<text x="62.2" y="218.1">100nF</text>
<text x="96.7" y="219.4">DIN</text>
<text x="101.3" y="219.4">DOUT</text>
<text x="102.6" y="217.5" transform="rotate(-90 102.6 217.5)">VDD</text>
<text x="129.5" y="218.1">100nF</text>
<text x="35.3" y="223.3" transform="rotate(-90 35.3 223.3)">VSS</text>
<text x="35.5" y="225.8">XL-2020RGBC-2812B</text>
<text x="60.2" y="225.8">GND</text>
<text x="102.6" y="223.3" transform="rotate(-90 102.6 223.3)">VSS</text>
<text x="102.9" y="225.8">XL-2020RGBC-2812B</text>
<text x="127.5" y="225.8">GND</text>
<text x="32.2" y="233.4">GND</text>
<text x="99.5" y="233.4">GND</text>
</g>
<g font-size="1.3" fill="#a90000">
<text x="39.4" y="32.9">A4</text>
<text x="173.9" y="35" transform="rotate(-90 173.9 35)">9</text>
<text x="276.7" y="35" transform="rotate(-90 276.7 35)">4</text>
<text x="342.8" y="35" transform="rotate(-90 342.8 35)">4</text>
<text x="39.3" y="40.5">B5</text>
<text x="39.4" y="38">A5</text>
<text x="163.8" y="38">10</text>
<text x="163.8" y="40.5">11</text>
<text x="181.5" y="40.5">18</text>
<text x="182.1" y="38">8</text>
<text x="232.3" y="41.8">1</text>
<text x="269.8" y="40.5">3</text>
<text x="282.5" y="40.5">1</text>
<text x="335.8" y="40.5">3</text>
<text x="348.5" y="40.5">1</text>
<text x="39.4" y="45.6">A7</text>
<text x="163.8" y="43">12</text>
<text x="163.8" y="45.6">13</text>
<text x="181.5" y="43">19</text>
<text x="181.5" y="45.6">20</text>
<text x="232.3" y="44.3">2</text>
<text x="232.3" y="46.9">3</text>
<text x="276.7" y="47.7" transform="rotate(-90 276.7 47.7)">2</text>
<text x="342.8" y="47.7" transform="rotate(-90 342.8 47.7)">2</text>
<text x="39.3" y="53.2">B6</text>
<text x="39.3" y="48.1">B7</text>
<text x="39.4" y="50.7">A6</text>
<text x="163.8" y="48.1">14</text>
<text x="163.8" y="50.7">15</text>
<text x="163.8" y="53.2">16</text>
<text x="182.1" y="48.1">1</text>
<text x="182.1" y="50.7">2</text>
<text x="182.1" y="53.2">3</text>
<text x="163.8" y="55.7">17</text>
<text x="182.1" y="55.7">4</text>
<text x="39.3" y="63.4">B8</text>
<text x="39.4" y="60.8">A8</text>
<text x="182.1" y="60.8">5</text>
<text x="182.1" y="63.4">6</text>
<text x="20.2" y="70" transform="rotate(-90 20.2 70)">SH</text>
<text x="27.8" y="69.9" transform="rotate(-90 27.8 69.9)">A1</text>
<text x="173.9" y="68" transform="rotate(-90 173.9 68)">7</text>
<text x="32.9" y="110" transform="rotate(-90 32.9 110)">4</text>
<text x="98.9" y="110" transform="rotate(-90 98.9 110)">4</text>
<text x="163.7" y="110" transform="rotate(-90 163.7 110)">4</text>
<text x="229.7" y="110" transform="rotate(-90 229.7 110)">4</text>
<text x="294.5" y="110" transform="rotate(-90 294.5 110)">4</text>
<text x="360.5" y="110" transform="rotate(-90 360.5 110)">4</text>
<text x="25.9" y="115.4">3</text>
<text x="38.6" y="115.4">1</text>
<text x="92" y="115.4">3</text>
<text x="104.7" y="115.4">1</text>
<text x="156.7" y="115.4">3</text>
<text x="169.4" y="115.4">1</text>
<text x="222.8" y="115.4">3</text>
<text x="235.5" y="115.4">1</text>
<text x="287.6" y="115.4">3</text>
<text x="300.3" y="115.4">1</text>
<text x="353.6" y="115.4">3</text>
<text x="366.3" y="115.4">1</text>
<text x="32.9" y="122.7" transform="rotate(-90 32.9 122.7)">2</text>
<text x="98.9" y="122.7" transform="rotate(-90 98.9 122.7)">2</text>
<text x="163.7" y="122.7" transform="rotate(-90 163.7 122.7)">2</text>
<text x="229.7" y="122.7" transform="rotate(-90 229.7 122.7)">2</text>
<text x="294.5" y="122.7" transform="rotate(-90 294.5 122.7)">2</text>
<text x="360.5" y="122.7" transform="rotate(-90 360.5 122.7)">2</text>
<text x="32.9" y="160.8" transform="rotate(-90 32.9 160.8)">4</text>
<text x="100.2" y="160.8" transform="rotate(-90 100.2 160.8)">4</text>
<text x="166.2" y="160.8" transform="rotate(-90 166.2 160.8)">4</text>
<text x="232.3" y="160.8" transform="rotate(-90 232.3 160.8)">4</text>
<text x="299.6" y="160.8" transform="rotate(-90 299.6 160.8)">4</text>
<text x="365.6" y="160.8" transform="rotate(-90 365.6 160.8)">4</text>
<text x="25.9" y="166.2">3</text>
<text x="38.6" y="166.2">1</text>
<text x="93.2" y="166.2">3</text>
<text x="105.9" y="166.2">1</text>
<text x="159.3" y="166.2">3</text>
<text x="172" y="166.2">1</text>
<text x="225.3" y="166.2">3</text>
<text x="238" y="166.2">1</text>
<text x="292.6" y="166.2">3</text>
<text x="305.3" y="166.2">1</text>
<text x="358.7" y="166.2">3</text>
<text x="371.4" y="166.2">1</text>
<text x="32.9" y="173.5" transform="rotate(-90 32.9 173.5)">2</text>
<text x="100.2" y="173.5" transform="rotate(-90 100.2 173.5)">2</text>
<text x="166.2" y="173.5" transform="rotate(-90 166.2 173.5)">2</text>
<text x="232.3" y="173.5" transform="rotate(-90 232.3 173.5)">2</text>
<text x="299.6" y="173.5" transform="rotate(-90 299.6 173.5)">2</text>
<text x="365.6" y="173.5" transform="rotate(-90 365.6 173.5)">2</text>
<text x="161.2" y="206.9">1</text>
<text x="161.2" y="209.4">2</text>
<text x="34.2" y="212.8" transform="rotate(-90 34.2 212.8)">4</text>
<text x="101.5" y="212.8" transform="rotate(-90 101.5 212.8)">4</text>
<text x="161.2" y="212">3</text>
<text x="27.2" y="218.3">3</text>
<text x="39.9" y="218.3">1</text>
<text x="94.5" y="218.3">3</text>
<text x="107.2" y="218.3">1</text>
<text x="34.2" y="225.5" transform="rotate(-90 34.2 225.5)">2</text>
<text x="101.5" y="225.5" transform="rotate(-90 101.5 225.5)">2</text>
</g>
<g font-size=".8" fill="#840000">
<text x="277.9" y="45.4">RGB</text>
<text x="344" y="45.4">RGB</text>
<text x="34.1" y="120.3">RGB</text>
<text x="100.1" y="120.3">RGB</text>
<text x="164.9" y="120.3">RGB</text>
<text x="230.9" y="120.3">RGB</text>
<text x="295.7" y="120.3">RGB</text>
<text x="361.7" y="120.3">RGB</text>
<text x="34.1" y="171.1">RGB</text>
<text x="101.4" y="171.1">RGB</text>
<text x="167.4" y="171.1">RGB</text>
<text x="233.5" y="171.1">RGB</text>
<text x="300.8" y="171.1">RGB</text>
<text x="366.8" y="171.1">RGB</text>
<text x="35.4" y="223.2">RGB</text>
<text x="102.7" y="223.2">RGB</text>
</g>
</svg>
